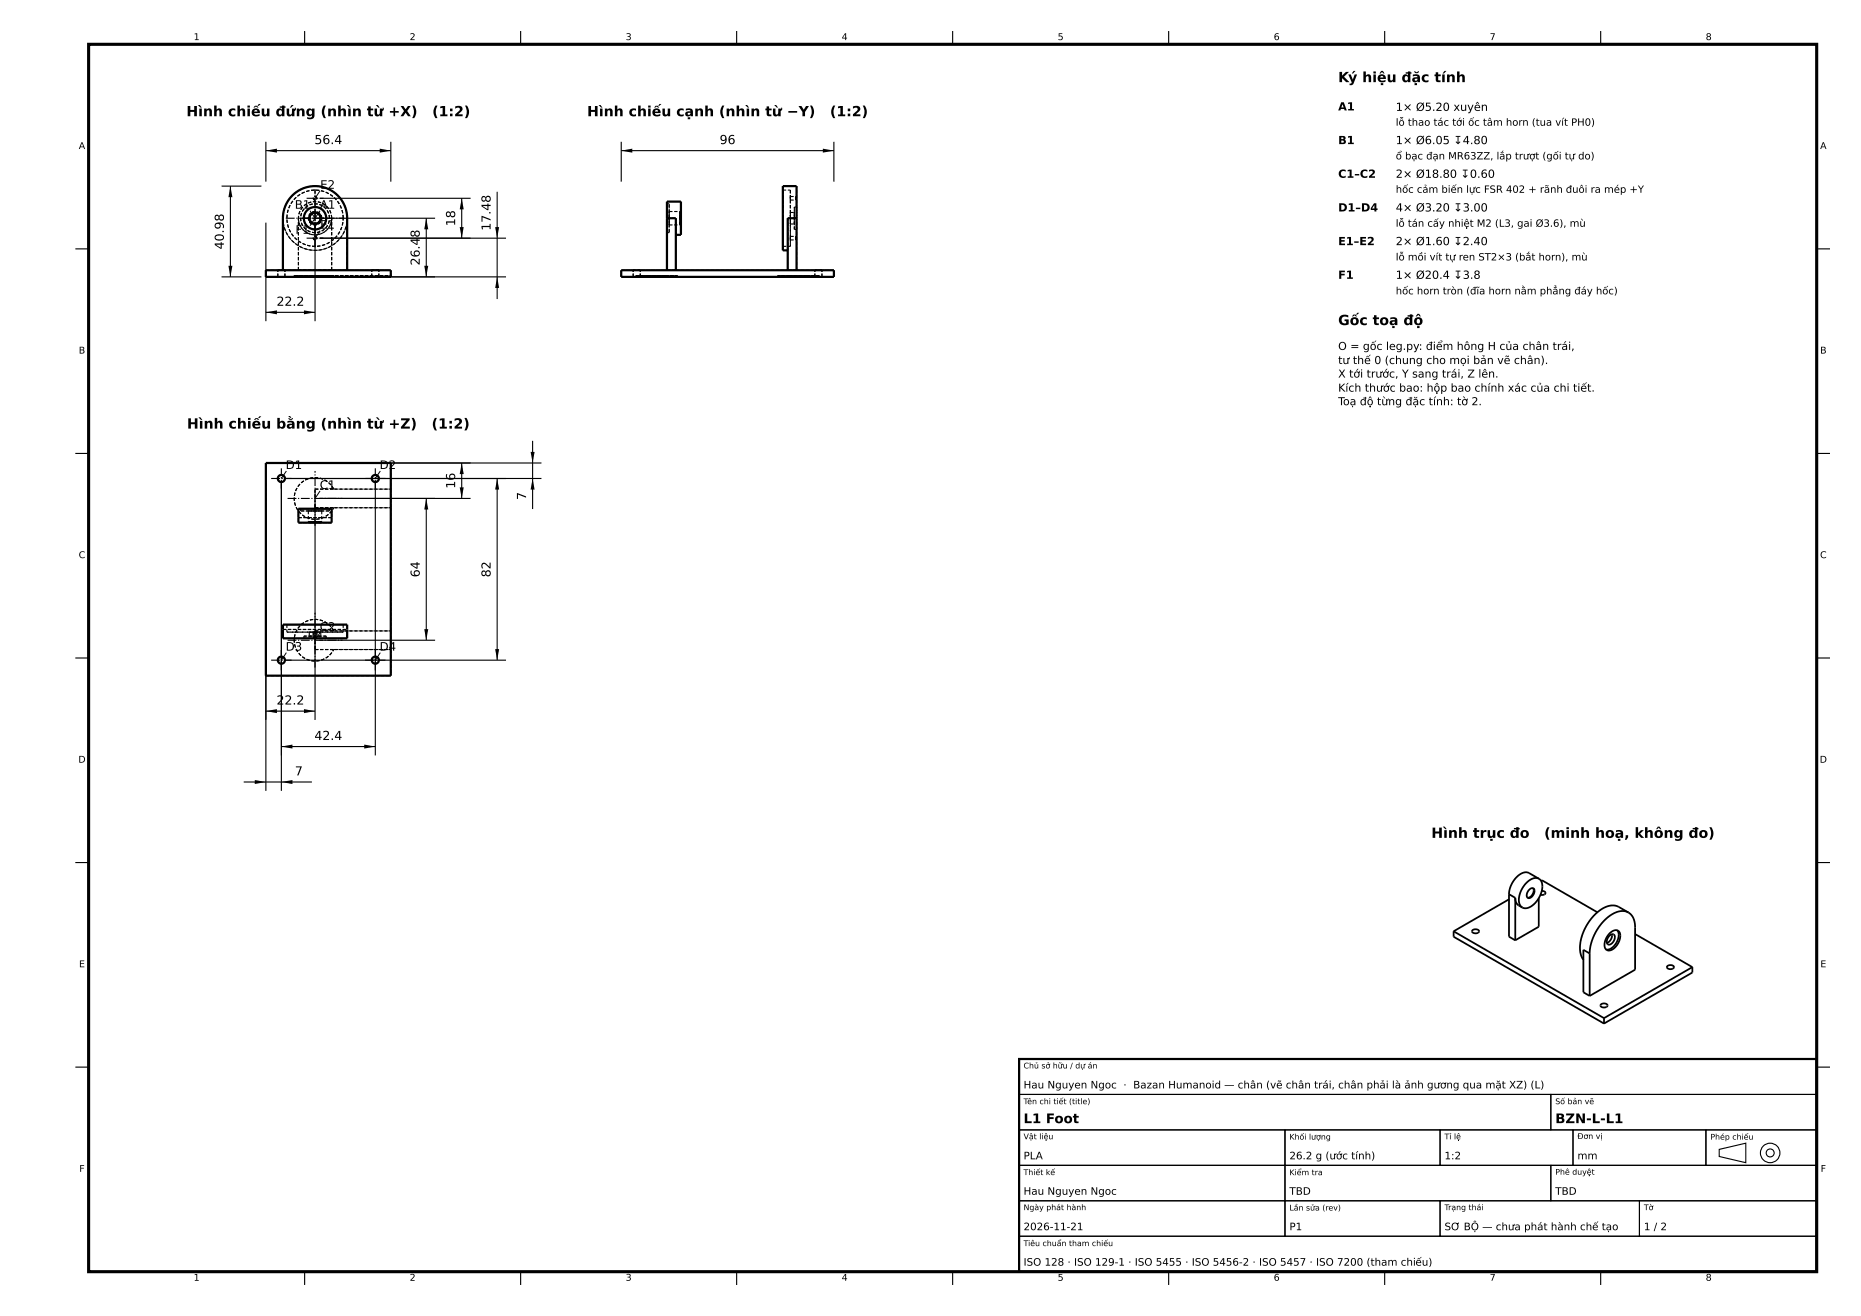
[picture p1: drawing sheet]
<svg xmlns="http://www.w3.org/2000/svg" width="420mm" height="297mm" viewBox="0 0 420 297" stroke-linecap="round" stroke-linejoin="round" font-family="sans-serif">
<g fill="#000">
<path d="M60 34l2.5-.5v1zM85.7 33.5l2.5 .5-2.5 .5zM140.2 34l2.5-.5v1zM185.7 33.5l2.5 .5-2.5 .5zM52 42l.5 2.5h-1zM96.2 49.3l.5 2.5h-.9zM103.7 51.2h.9l-.4 2.5zM104.2 44.8l.4 2.5h-.9zM111.8 51.2h.9l-.5 2.5zM51.5 60h1l-.5 2.5zM60 70.5l2.5-.5v.9zM68.6 70l2.5 .5-2.5 .4z"/>
<path d="M95.8 60h.9l-.5 2.5zM112.2 62.5l.5 2.5h-.9zM96.2 112.5l.5 2.5h-.9zM104.2 104.5l.4 2.5h-.9zM103.7 110h.9l-.4 2.5zM112.2 108l.5 2.5h-.9zM119.8 102h.8l-.4 2.5zM120.2 108l.4 2.5h-.8zM95.8 142h.9l-.5 2.5zM111.8 146.5h.9l-.5 2.5zM60 160.5l2.5-.5v.9zM57.5 176l2.5 .5-2.5 .4z"/>
<path d="M63.5 168.5l2.5-.5v.9zM63.5 176.5l2.5-.5v.9zM68.6 160l2.5 .5-2.5 .4zM82.2 168l2.5 .5-2.5 .4z"/>
</g>
<path d="M20 10h390v277h-390z" fill="none" stroke="#000" stroke-width=".7" stroke-linecap="butt"/>
<g fill="none" stroke="#000" stroke-width=".5">
<path d="M150.5 49.3v-3.8h3.2v7.5h-1.2M150.5 49.3h2v11.7M150.5 49.3v11.7M179.8 49.3v-7.3h-3.1v14.5h1.1M179.8 49.3h-2v11.7M179.8 49.3v11.7M60 61h28.2v1.5h-28.2zM63.9 61v-11.7a7.2 7.2 0 0 1 7.2-7.3 7.2 7.2 0 0 1 7.2 7.3v11.7M140.2 61h48v1.5h-48zM60 104.5h28.2v48h-28.2zM67.4 114.8h7.5v3.2h-7.5zM63.9 141h14.4v3.1h-14.4z"/>
<path d="M230 239h180v48h-180z"/>
<circle cx="71.1" cy="49.2" r="1.25"/>
<circle cx="71.1" cy="49.3" r="1.3"/>
<circle cx="71.1" cy="49.2" r="2.52"/>
<circle cx="63.5" cy="108" r=".8"/>
<circle cx="84.7" cy="108" r=".8"/>
<circle cx="63.5" cy="149" r=".8"/>
<circle cx="84.7" cy="149" r=".8"/>
</g>
<g fill="none" stroke="#000" stroke-width=".25">
<path d="M68.8 7v3M117.5 7v3M166.3 7v3M215 7v3M263.8 7v3M312.5 7v3M361.2 7v3M60 32v9M60 34h28.2M88.2 32v9M140.2 34h48M140.2 32v9"/>
<path d="M188.2 32v9M17 56.2h3M50 42h9M52 42v20.5M60 50.3v22.2M71.1 50.3v22.2M72.1 49.3h26.1M72.1 53.7h42.1M72.1 44.8h34.1M96.2 49.3v13.2M104.2 44.8v8.9M112.2 43.3v24.2"/>
<path d="M410 56.2h3M50 62.5h9M60 70.5h11.1M72.1 62.5h42.1M120.2 99.5v15.4M17 102.3h3M60 109v69.5M63.5 109v69.5M64.5 104.5h57.7M64.5 108h57.7M71.1 113.5v49M72.1 112.5h34.1"/>
<path d="M84.7 109v61.5M96.2 112.5v32M104.2 104.5v8M112.2 108v41M410 102.3h3M17 148.5h3M64.5 149h49.7M72.1 144.5h26.1M410 148.5h3M55 176.5h15.4M60 160.5h11.1M63.5 168.5h21.2"/>
<path d="M17 194.7h3M410 194.7h3M230 239h180v8h-180zM17 240.8h3M230 247h120v8h-120zM230 255h60v8h-60zM290 255h35v8h-35zM325 255h30v8h-30zM350 247h60v8h-60zM355 255h30v8h-30zM385 255h25v8h-25zM388 259.4l6-1.4v4.4l-6-1.4z"/>
<path d="M410 240.8h3M230 263h60v8h-60zM230 271h60v8h-60zM230 279h180v8h-180zM290 263h60v8h-60zM290 271h35v8h-35zM325 271h45v8h-45zM350 263h60v8h-60zM370 271h40v8h-40zM68.8 287v3M117.5 287v3M166.3 287v3"/>
<path d="M215 287v3M263.8 287v3M312.5 287v3M361.2 287v3"/>
<circle cx="399.5" cy="260.2" r="2.2"/>
<circle cx="399.5" cy="260.2" r=".9"/>
</g>
<g fill="none" stroke="#000" stroke-width=".25" stroke-dasharray=".7 .4" stroke-linecap="butt">
<path d="M63.9 49.3a7.2 7.2 0 0 0 7.2 7.2 7.2 7.2 0 0 0 7.2-7.2M67.4 49.3a3.7 3.7 0 0 0 3.7 3.7 3.7 3.7 0 0 0 3.8-3.7M71.5 53.7a.4 .4 0 0 0-.6-.3 .4 .4 0 0 0 0 .7 .4 .4 0 0 0 .6-.3v-.1M71.5 44.8a.4 .4 0 0 0-.6-.4 .4 .4 0 0 0 0 .7 .4 .4 0 0 0 .6-.3M72.3 49.3a1.25 1.25 0 0 0-1.8-1.2 1.25 1.25 0 0 0-.1 2.2 1.25 1.25 0 0 0 1.9-.9v-.1M72.4 49.3a1.3 1.3 0 0 0-1.9-1.2 1.3 1.3 0 0 0-.1 2.2 1.3 1.3 0 0 0 2-.9v-.1M72.6 49.3a1.51 1.51 0 0 0-2.2-1.4 1.51 1.51 0 0 0-.2 2.6 1.51 1.51 0 0 0 2.4-1.1v-.1M73.6 49.3a2.52 2.52 0 0 0-3.7-2.3 2.52 2.52 0 0 0-.2 4.4 2.52 2.52 0 0 0 3.9-1.9v-.2M74.3 49.3a3.3 3.3 0 0 0-4.8-2.9 3.3 3.3 0 0 0-.2 5.6 3.3 3.3 0 0 0 5-2.5v-.2M74.9 49.3a3.7 3.7 0 0 0-3.8-3.8 3.7 3.7 0 0 0-3.7 3.8M74.9 49.3a3.8 3.8 0 0 0-5.6-3.3 3.8 3.8 0 0 0-.2 6.4 3.8 3.8 0 0 0 5.7-2.9l.1-.2M77.4 49.3a6.3 6.3 0 0 0-9.4-5.6 6.3 6.3 0 0 0-.3 10.9 6.3 6.3 0 0 0 9.7-5v-.3"/>
<path d="M78.3 49.3a7.3 7.3 0 0 0-10.7-6.4 7.3 7.3 0 0 0-.3 12.5 7.3 7.3 0 0 0 11-5.8v-.3M150.5 49.3h2M150.5 49.3v-3.8M150.5 49.3v-3.3M150.5 46v6.5M150.5 52.5v-3.2M150.5 52.5h.5M150.5 46h.5M151 49.3v-1.6M151 47.7v3.1M151 50.8v-1.5M151 49.3v-3.3"/>
<path d="M151 46v6.5M151 52.5v-3.2M151 50.8h2.4M151 47.7h2.4M152.5 49.3v3.7M152.5 53v-3.7M153.4 49.3v-1.3M153.4 48v2.5M153.4 50.5v-1.2M153.4 49.3v-1.6M153.4 47.7v3.1M153.4 50.8v-1.5"/>
<path d="M153.4 50.5h.3M153.4 48h.3M153.7 49.3v-3.8M153.7 53v-3.7M153.7 49.3v-1.3M153.7 48v2.5M153.7 50.5v-1.2M176.7 49.3v-7.3M176.7 56.5v-7.2M176.7 49.3v-6.4M176.7 42.9v12.7M176.7 55.6v-6.3"/>
<path d="M176.7 55.6h1.7M176.7 42.9h1.7M177.8 49.3h2M177.8 49.3v7.2M177.8 56.5v-7.2M178.4 49.3v-6.4M178.4 42.9v12.7M178.4 55.6v-6.3M178.4 53.7v-.4M178.4 53.3v.9M178.4 54.2v-.5M178.4 44.8v-.4"/>
<path d="M178.4 44.4v.8M178.4 45.2v-.4M178.4 49.3v-1.3M178.4 48v2.5M178.4 50.5v-1.2M178.4 50.5h.9M178.4 48h.9M178.4 45.2h1.2M178.4 44.4h1.2M178.4 54.2h1.2M178.4 53.3h1.2M179.3 49.3v-1.3"/>
<path d="M179.3 48v2.5M179.3 50.5v-1.2M179.3 49.3v-2.6M179.3 46.7v5.1M179.3 51.8v-2.5M179.3 51.8h.5M179.3 46.7h.5M179.6 44.8v-.4M179.6 44.4v.8M179.6 45.2v-.4M179.6 53.7v-.4M179.6 53.3v.9"/>
<path d="M179.6 54.2v-.5M179.8 49.3v-7.3M179.8 49.3v-2.6M179.8 46.7v5.1M179.8 51.8v-2.5M60 62.5v-1.5M60 61h28.2M60 62.5h28.2M62.7 62.5h.8M62.7 61h.8M62.7 62.5v-1.5M63.5 62.5h.8"/>
<path d="M63.5 61h.8M63.9 61h14.4M63.9 61v-11.7M64.3 62.5h-1.6M64.3 61h-1.6M64.3 62.5v-1.5M66.4 62.5h8.9M66.4 62.2h8.9M66.4 62.5v-.3M67.4 61h7.5M67.4 61v-11.7M71.1 62.2h17.1"/>
<path d="M71.1 62.2h4.2M74.9 61v-11.7M75.3 62.5h12.9M75.3 62.5h-8.9M75.3 62.5v-.3M75.3 62.2h-8.9M78.3 61v-11.7M83.9 62.5h.8M83.9 61h.8M83.9 62.5v-1.5M84.7 62.5h.8M84.7 61h.8"/>
<path d="M85.5 62.5h-1.6M85.5 61h-1.6M85.5 62.5v-1.5M88.2 62.5v-1.5M88.2 62.2v.3M140.2 62.5v-1.5M140.2 62.5h5.9M140.2 61h48M142.9 62.5h1.6M142.9 61h1.6M142.9 62.5v-1.5M143.5 62.5h9.4"/>
<path d="M143.5 62.2h9.4M143.5 62.5v-.3M144.5 62.5h-1.6M144.5 61h-1.6M144.5 62.5v-1.5M146.1 62.5h-2.6M146.1 62.2v.3M146.1 62.5v-.3M146.1 62.2h-2.6M146.1 62.2h4.2M150.3 62.5h27.8M150.3 62.2h-4.2"/>
<path d="M150.3 62.5v-.3M150.3 62.2v.3M150.5 61v-11.7M152.5 61h-2M152.5 61v-11.7M152.9 62.5h-2.6M152.9 62.2h-2.6M152.9 62.5v-.3M175.5 62.5h9.4M175.5 62.2h9.4M175.5 62.5v-.3M177.8 61v-11.7"/>
<path d="M178.1 62.5h-2.6M178.1 62.2v.3M178.1 62.5v-.3M178.1 62.2h-2.6M178.1 62.2h4.2M179.8 61h-2M179.8 61v-11.7M182.3 62.5h5.9M182.3 62.2h-4.2M182.3 62.5v-.3M182.3 62.2v.3M183.9 62.5h1.6"/>
<path d="M183.9 61h1.6M183.9 62.5v-1.5M184.9 62.5h-2.6M184.9 62.2h-2.6M184.9 62.5v-.3M185.5 62.5h-1.6M185.5 61h-1.6M185.5 62.5v-1.5M188.2 62.5v-1.5M60 104.5h28.2M60 104.5v48M63.5 108.8a.8 .8 0 0 0 .7-1.2 .8 .8 0 0 0-1.3-.1 .8 .8 0 0 0 .5 1.3h.1"/>
<path d="M67.4 116.8v-2M67.4 116.8h7.5M67.4 114.8h7.5M67.4 118h7.5M67.8 115.3h6.5M67.8 114.8h6.5M67.8 114.8v.5M69.6 117.7h3M69.6 115.3h3M69.6 115.3v2.4M69.8 118h2.5M69.8 117.7h2.5"/>
<path d="M69.8 117.7v.3M71.1 110.4h17.1M71.1 110.4h4.2M71.1 114.6h4.2M71.1 114.6v-4.2M71.1 114.6h17.1M71.1 110.4v4.2M72.3 118h-2.5M72.3 117.7h-2.5M72.3 117.7v.3M72.6 117.7h-3M72.6 115.3v2.4"/>
<path d="M72.6 115.3h-3M74.3 115.3h-6.5M74.3 114.8v.5M74.3 114.8h-6.5M74.9 116.8v-2M75.3 114.6h12.9M75.3 110.4a4.7 4.7 0 0 0-7.1-1.6 4.7 4.7 0 0 0 0 7.3 4.7 4.7 0 0 0 7.1-1.5M75.3 110.4h12.9M84.7 108.8a.8 .8 0 0 0 .7-1.2 .8 .8 0 0 0-1.3-.1 .8 .8 0 0 0 .5 1.3h.1M88.2 104.5v5.9M88.2 114.6v27.8M88.2 110.4v4.2"/>
<path d="M60 152.5h28.2M63.5 149.8a.8 .8 0 0 0 .7-1.2 .8 .8 0 0 0-1.3-.1 .8 .8 0 0 0 .5 1.3h.1M63.9 144.1v-2M63.9 144.1h14.4M63.9 142.1h14.4M63.9 141h14.4M64.7 141h12.7M64.7 142.7h12.7M64.7 141v1.7M68.6 143.6h5M68.6 144.1h5M68.6 143.6v.5"/>
<path d="M69.8 142.7h2.6M69.8 143.6h2.6M69.8 142.7v.9M70.7 142.7h.8M70.7 143.9h.8M70.7 142.7v1.2M71.1 142.4h17.1M71.1 142.4h4.2M71.1 146.6h4.2M71.1 146.6v-4.2M71.1 146.6h17.1M71.1 142.4v4.2"/>
<path d="M71.5 142.7h-.8M71.5 142.7v1.2M71.5 143.9h-.8M72.4 142.7h-2.6M72.4 142.7v.9M72.4 143.6h-2.6M73.6 143.6h-5M73.6 144.1h-5M73.6 143.6v.5M75.3 146.6h12.9M75.3 142.4a4.7 4.7 0 0 0-7.1-1.6 4.7 4.7 0 0 0 0 7.3 4.7 4.7 0 0 0 7.1-1.5M75.3 142.4h12.9"/>
<path d="M77.4 141h-12.7M77.4 141v1.7M77.4 142.7h-12.7M78.3 144.1v-2M84.7 149.8a.8 .8 0 0 0 .7-1.2 .8 .8 0 0 0-1.3-.1 .8 .8 0 0 0 .5 1.3h.1M88.2 146.6v5.9M88.2 142.4v4.2"/>
</g>
<g fill="none" stroke="#000" stroke-width=".25" stroke-dasharray="2 .4 .3 .4" stroke-linecap="butt">
<path d="M64.5 49.3h13.2M68.1 49.3h6M68.3 49.3h5.6M69.2 53.7h3.8M69.2 44.8h3.8M71.1 52.1v-5.6M71.1 52.3v-6.1M71.1 55.7v-3.8M71.1 46.6v-3.7M71.1 55.8v-13.1M61.2 108h4.6M63.5 110.3v-4.6"/>
<path d="M64.9 112.5h12.4M71.1 118.7v-12.4M82.4 108h4.6M84.7 110.3v-4.6M61.2 149h4.6M63.5 151.3v-4.6M64.9 144.5h12.4M71.1 150.7v-12.4M82.4 149h4.6M84.7 151.3v-4.6"/>
</g>
<path d="M70 47.6l1.1 1.7M72.2 47.6l-2.2 3.3M72.2 52.1l-1.1 1.6M72.2 43.1l-1.1 1.7M64.6 106.3l-1.1 1.7M72.2 110.8l-1.1 1.7M85.8 106.3l-1.1 1.7M64.6 147.3l-1.1 1.7M72.2 142.8l-1.1 1.7M85.8 147.3l-1.1 1.7" fill="none" stroke="#000" stroke-width=".23"/>
<g fill="none" stroke="#000" stroke-width=".4">
<path d="M347.3 198.3l-2.2-1.3a2.74 2.74 0 0 0-3.3 1.4l-.9 1.7-.3 1.7M347.3 198.3a2.55 2.55 0 0 1 .5 3.2 4.6 4.6 0 0 1-3.8 3.5l-.4-.2M347.3 198.3a3.1 3.1 0 0 0-3.5 1.9 3.7 3.7 0 0 0-.4 4.5l.2 .1M347.8 198.8l.2-.1 12.5 7.2M328.1 210.2v1.2l33.9 19.6M328.1 210.2l33.9 19.6M332.3 210a.81 .81 0 0 1 .9-.4 .81 .81 0 0 1 .6 .7 .87 .87 0 0 1-.9 .4 .87 .87 0 0 1-.7-.7zM340.6 203l-12.5 7.2M340.6 201.8v9.6l1.4 .8M340.6 201.8l1.4 .8M342 202.6a1.88 1.88 0 0 0 .7 1.7l.9 .5M342 202.6v9.6"/>
<path d="M345.1 200.8a.68 .68 0 0 1 1-.3 .68 .68 0 0 1 .1 1 1.18 1.18 0 0 1-1.4 1.1 1.33 1.33 0 0 1 .3-1.8zM346 200.4a1.54 1.54 0 0 1-1.3 2.2M347.3 202.7v6.4l-5.3 3.1M348 201.1a.59 .59 0 0 1 .8 .6l-.4 .2h-.7M358.8 215.2l-1.4-.8v9.5l1.4 .9M358.8 215.2v9.6M363.2 211.2a.71 .71 0 0 1 1-.3 .71 .71 0 0 1 .2 1.1 1.23 1.23 0 0 1-1.5 1.1 1.39 1.39 0 0 1 .3-1.9zM363.2 210.7a1.42 1.42 0 0 1 2.2-.5 3.2 3.2 0 0 1-2.5 4.3 1.31 1.31 0 0 1-.7-1.9l.3-.9zM363.8 210.9a1.87 1.87 0 0 1-1.1 1.9M365 210a3.2 3.2 0 0 1-1.3 3.9l-.7 .4h-.5M367.5 205.9a3.6 3.6 0 0 1 1.5 3.4v9.5l-10.2 6M367.5 205.9a4.5 4.5 0 0 0-5 1.5 11.5 11.5 0 0 0-3.7 7.8"/>
<path d="M367.5 205.9l-2.2-1.2a4.6 4.6 0 0 0-5.2 1.5 10.4 10.4 0 0 0-3.3 9.3l.6 1.1M369 210.8l12.9 7.5M376.3 218a.81 .81 0 0 1 .8-.3 .81 .81 0 0 1 .7 .7 .87 .87 0 0 1-.9 .3 .87 .87 0 0 1-.7-.6zM381.9 218.3v1.2l-19.9 11.5M381.9 218.3l-19.9 11.5M361.3 226.7a.81 .81 0 0 1 .9-.3 .81 .81 0 0 1 .6 .7 .87 .87 0 0 1-.9 .3 .87 .87 0 0 1-.7-.6zM362 229.8v1.2"/>
</g>
<g font-size="3.2">
<text x="302" y="18.5">Ký hiệu đặc tính</text>
<text x="42.1" y="26.2">Hình chiếu đứng (nhìn từ +X)</text>
<text x="97.5" y="26.2">(1:2)</text>
<text x="132.5" y="26.2">Hình chiếu cạnh (nhìn từ −Y)</text>
<text x="187.3" y="26.2">(1:2)</text>
<text x="302" y="73.4">Gốc toạ độ</text>
<text x="42.2" y="96.7">Hình chiếu bằng (nhìn từ +Z)</text>
<text x="97.4" y="96.7">(1:2)</text>
<text x="323" y="189.1">Hình trục đo</text>
<text x="348.5" y="189.1">(minh hoạ, không đo)</text>
</g>
<g font-size="3">
<text x="231" y="253.5">L1 Foot</text>
<text x="351" y="253.5">BZN-L-L1</text>
</g>
<g font-size="2.8">
<text x="71" y="32.5">56.4</text>
<text x="162.4" y="32.5">96</text>
<text x="102.7" y="51" transform="rotate(-90 102.7 51)">18</text>
<text x="110.7" y="52.1" transform="rotate(-90 110.7 52.1)">17.48</text>
<text x="50.5" y="56.3" transform="rotate(-90 50.5 56.3)">40.98</text>
<text x="94.7" y="59.9" transform="rotate(-90 94.7 59.9)">26.48</text>
<text x="62.4" y="69">22.2</text>
<text x="102.7" y="110.3" transform="rotate(-90 102.7 110.3)">16</text>
<text x="118.7" y="112.8" transform="rotate(-90 118.7 112.8)">7</text>
<text x="94.7" y="130.3" transform="rotate(-90 94.7 130.3)">64</text>
<text x="110.7" y="130.3" transform="rotate(-90 110.7 130.3)">82</text>
<text x="62.4" y="159">22.2</text>
<text x="71" y="167">42.4</text>
<text x="66.5" y="175">7</text>
</g>
<g font-size="2.6">
<text x="66.5" y="47.1">B1</text>
<text x="72.2" y="47.1">A1</text>
<text x="72.3" y="42.6">E2</text>
<text x="66.7" y="52.8">F1</text>
<text x="72.3" y="51.6">E1</text>
<text x="64.5" y="105.8">D1</text>
<text x="85.7" y="105.8">D2</text>
<text x="72.2" y="110.3">C1</text>
<text x="72.2" y="142.3">C2</text>
<text x="64.5" y="146.8">D3</text>
<text x="85.7" y="146.8">D4</text>
</g>
<g font-size="2.5">
<text x="302" y="24.9">A1</text>
<text x="315" y="25">1× Ø5.20 xuyên</text>
<text x="302" y="32.5">B1</text>
<text x="315" y="32.5">1× Ø6.05 ↧4.80</text>
<text x="302" y="40.1">C1–C2</text>
<text x="315" y="40.1">2× Ø18.80 ↧0.60</text>
<text x="302" y="47.7">D1–D4</text>
<text x="315" y="47.7">4× Ø3.20 ↧3.00</text>
<text x="302" y="55.3">E1–E2</text>
<text x="315" y="55.3">2× Ø1.60 ↧2.40</text>
<text x="302" y="62.9">F1</text>
<text x="315" y="62.9">1× Ø20.4 ↧3.8</text>
<text x="302" y="79">O = gốc leg.py: điểm hông H của chân trái,</text>
<text x="302" y="82.2">tư thế 0 (chung cho mọi bản vẽ chân).</text>
<text x="302" y="85.2">X tới trước, Y sang trái, Z lên.</text>
<text x="302" y="88.4">Kích thước bao: hộp bao chính xác của chi tiết.</text>
<text x="302" y="91.5">Toạ độ từng đặc tính: tờ 2.</text>
</g>
<g font-size="2.3">
<text x="315" y="28.4">lỗ thao tác tới ốc tâm horn (tua vít PH0)</text>
<text x="315" y="36">ổ bạc đạn MR63ZZ, lắp trượt (gối tự do)</text>
<text x="315" y="43.5">hốc cảm biến lực FSR 402 + rãnh đuôi ra mép +Y</text>
<text x="315" y="51.2">lỗ tán cấy nhiệt M2 (L3, gai Ø3.6), mù</text>
<text x="315" y="58.8">lỗ mồi vít tự ren ST2×3 (bắt horn), mù</text>
<text x="315" y="66.4">hốc horn tròn (đĩa horn nằm phẳng đáy hốc)</text>
<text x="231" y="245.6">Hau Nguyen Ngoc · Bazan Humanoid — chân (vẽ chân trái, chân phải là ảnh gương qua mặt XZ) (L)</text>
<text x="231" y="261.6">PLA</text>
<text x="291" y="261.6">26.2 g (ước tính)</text>
<text x="326" y="261.6">1:2</text>
<text x="356" y="261.6">mm</text>
<text x="231" y="269.6">Hau Nguyen Ngoc</text>
<text x="291" y="269.6">TBD</text>
<text x="351" y="269.6">TBD</text>
<text x="231" y="277.6">2026-11-21</text>
<text x="291" y="277.6">P1</text>
<text x="326" y="277.6">SƠ BỘ — chưa phát hành chế tạo</text>
<text x="371" y="277.6">1 / 2</text>
<text x="231" y="285.6">ISO 128 · ISO 129-1 · ISO 5455 · ISO 5456-2 · ISO 5457 · ISO 7200 (tham chiếu)</text>
</g>
<g font-size="2.1">
<text x="43.7" y="9">1</text>
<text x="92.5" y="9">2</text>
<text x="141.2" y="9">3</text>
<text x="190" y="9">4</text>
<text x="238.7" y="9">5</text>
<text x="287.5" y="9">6</text>
<text x="336.2" y="9">7</text>
<text x="385" y="9">8</text>
<text x="17.8" y="33.6">A</text>
<text x="410.8" y="33.6">A</text>
<text x="17.8" y="79.8">B</text>
<text x="410.8" y="79.8">B</text>
<text x="17.8" y="126">C</text>
<text x="410.8" y="126">C</text>
<text x="17.7" y="172.1">D</text>
<text x="410.7" y="172.1">D</text>
<text x="17.8" y="218.3">E</text>
<text x="410.8" y="218.3">E</text>
<text x="17.9" y="264.5">F</text>
<text x="410.9" y="264.5">F</text>
<text x="43.7" y="289">1</text>
<text x="92.5" y="289">2</text>
<text x="141.2" y="289">3</text>
<text x="190" y="289">4</text>
<text x="238.7" y="289">5</text>
<text x="287.5" y="289">6</text>
<text x="336.2" y="289">7</text>
<text x="385" y="289">8</text>
</g>
<g font-size="1.8">
<text x="231" y="241.1">Chủ sở hữu / dự án</text>
<text x="231" y="249.2">Tên chi tiết (title)</text>
<text x="351" y="249.2">Số bản vẽ</text>
<text x="231" y="257.1">Vật liệu</text>
<text x="291" y="257.2">Khối lượng</text>
<text x="326" y="257.1">Tỉ lệ</text>
<text x="356" y="257">Đơn vị</text>
<text x="386" y="257.2">Phép chiếu</text>
<text x="231" y="265.2">Thiết kế</text>
<text x="291" y="265.2">Kiểm tra</text>
<text x="351" y="265.1">Phê duyệt</text>
<text x="231" y="273.1">Ngày phát hành</text>
<text x="291" y="273.2">Lần sửa (rev)</text>
<text x="326" y="273.1">Trạng thái</text>
<text x="371" y="273.1">Tờ</text>
<text x="231" y="281.2">Tiêu chuẩn tham chiếu</text>
</g>
</svg>
